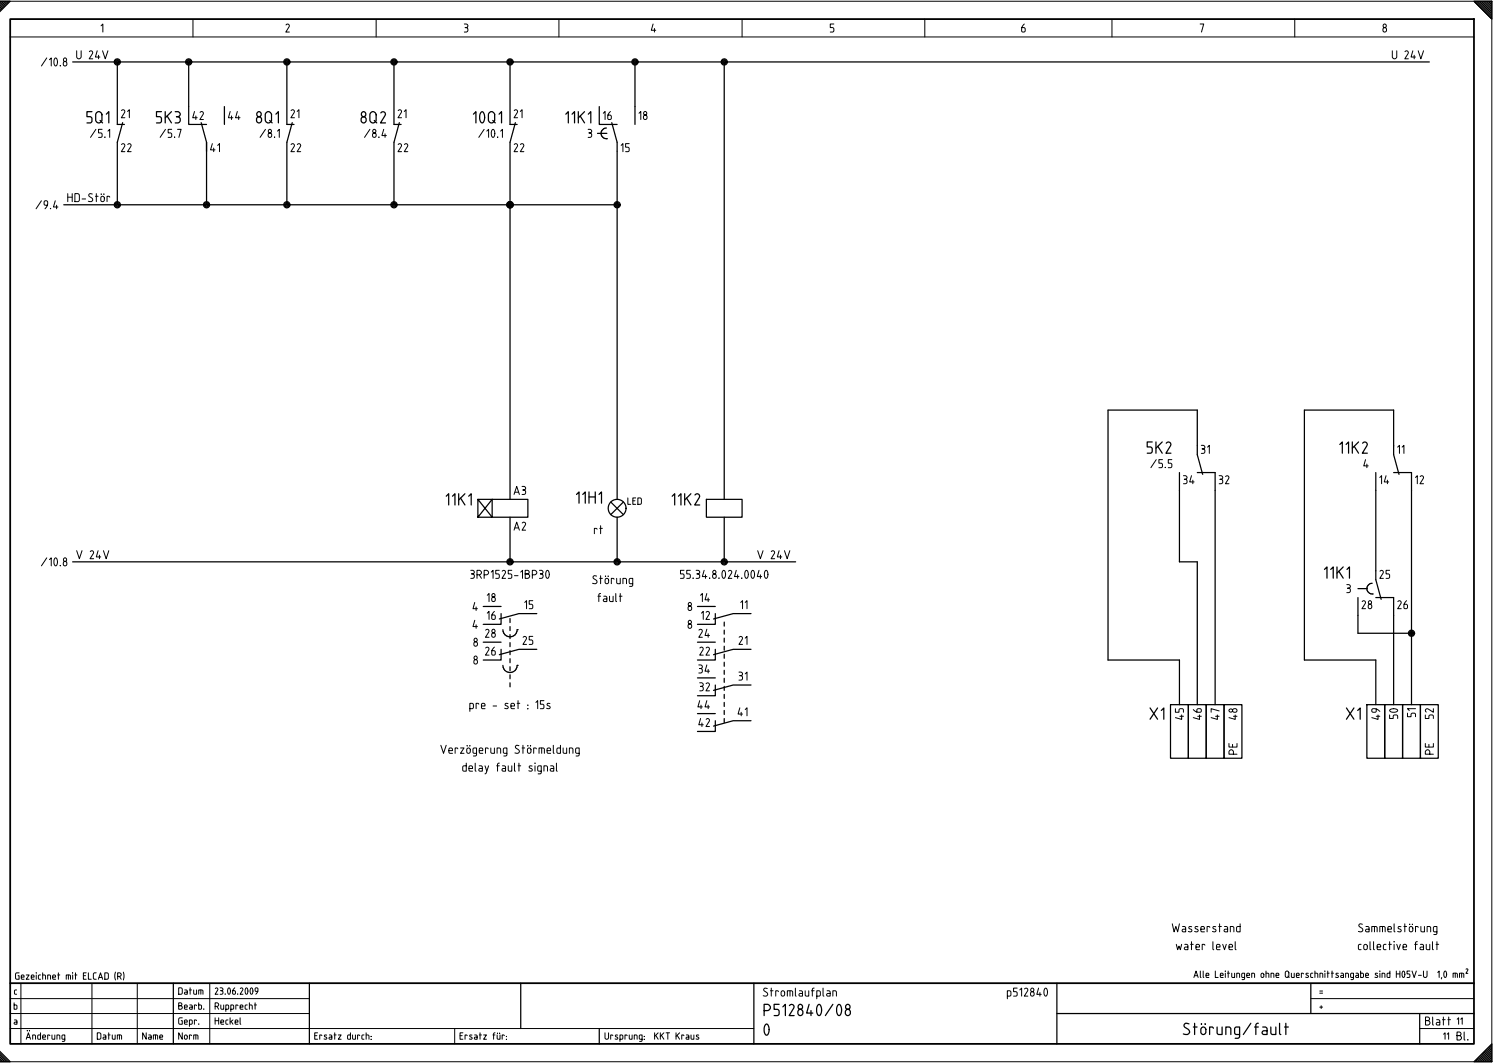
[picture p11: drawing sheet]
<svg xmlns="http://www.w3.org/2000/svg" width="421mm" height="298mm" viewBox="0 0 421 298" stroke-linecap="round" stroke-linejoin="round" font-family="sans-serif">
<g fill="none" stroke="#000" stroke-width=".35">
<path d="M-.1 .9l1.1 1.1M-.1 1.4l.9 .8M-.1 1.9l.6 .6M-.1 2.9l.1 .1M0 2.4l.3 .3M0 .3h2.9l-2.9 3M0 .5l1.3 1.2M.5 .5l1 1M1 .5l.7 .7M1.5 .5l.5 .5M2 .5l.2 .2M20.4 17.3h380"/>
<path d="M32.9 17.3v17.6h2M52.9 17.3v17.6h5M80.4 17.3v17.6h2M110.4 17.3v17.6h2M142.9 17.3v17.6M177.9 17.3v17.6M202.9 17.3v122.5M412.9 .3h5v5zM413 .5l4.7 4.7M413.5 .5l4.2 4.2M414 .5l3.7 3.7M414.5 .5l3.2 3.2"/>
<path d="M415 .5l2.7 2.7M415.5 .5l2.2 2.2M416 .5l1.7 1.7M416.5 .5l1.2 1.2M417 .5l.7 .7M417.5 .5l.2 .2M34.4 34.3l-1.5 5.5v17.6M56.4 34.3l1.5 5.5M62.9 29.8v5.1M81.9 34.3l-1.5 5.5v17.6M111.9 34.3l-1.5 5.5v17.6M144.4 34.3l-1.5 5.5v100"/>
<path d="M167.4 37.3h2.6M167.9 29.8v5.1h5M168.8 36.3a1.48 1.48 0 0 0-.3 1.6 1.48 1.48 0 0 0 1.4 .9M171.4 34.3l1.5 5.5v100M17.9 57.4h155M57.9 42.4v15M133.9 139.8v5.1h4l-4-5.1h4l-4 5.1M137.9 139.8h10v5.1h-10zM197.9 139.8h10v5.1h-10zM330.4 132.3v25h5v40.1M335.4 132.3h5v65.1M335.4 127.3l1.5 5.5"/>
<path d="M335.4 124.8v-9.9h-25v69.9h20v12.6M385.4 132.3v27.6M390.4 132.3h5v65.1M391.9 132.8l-1.5-5.5v-12.4h-25v69.9h20v12.6M20.4 157.3h202.5M142.9 144.9v12.4M171.1 140.6l3.5 3.5M172.9 144.9v12.4M174.6 140.6l-3.5 3.5M202.9 144.9v12.4M135.4 169.8h5M140.4 171.8v3.1h-5"/>
<path d="M140.9 176.4a2 2 0 0 0 2 2 2 2 0 0 0 2-2M142.9 173.2v1.1M142.9 175.5v1.1M142.9 177.7v1.1M142.9 180v1.1M150.4 171.8h-5l-5.5 1.5M195.4 169.8h5M195.4 179.8h5M200.4 171.8v3.1h-5M202.9 174.2v1.1M202.9 176.5v1.1M202.9 178.7v1.1"/>
<path d="M210.4 171.8h-5l-5.5 1.5M380.4 164.8h2.6M380.4 167.4v9.9h15M384.4 163.4a1.5 1.5 0 0 0-1.5 1.4 1.5 1.5 0 0 0 1.5 1.5M385.4 167.4h5v30M385.4 162.3l1.5 5.5M140.9 186.3a2 2 0 0 0 2 2 2 2 0 0 0 2-2M142.9 182.2v1.1M142.9 184.5v1.1M142.9 186.7v1.2M142.9 189v1.1M142.9 191.2v1.1"/>
<path d="M150.4 181.8h-5l-5.5 1.5M195.4 199.8h5M200.4 181.8v3h-5M202.9 181v1.1M202.9 183.2v1.2M202.9 185.5v1.1M202.9 187.7v1.1M202.9 190v1.1M202.9 192.2v1.2M202.9 194.5v1.1M202.9 196.7v1.1M202.9 199v1.1"/>
<path d="M210.4 181.8h-5l-5.5 1.5M210.4 191.8h-5l-5.5 1.6M327.9 197.4h5v15h-5zM332.9 197.4h5v15h-5zM337.9 197.4h5v15h-5zM342.9 197.4h5v15h-5zM382.9 197.4h5v15h-5zM387.9 197.4h5v15h-5zM392.9 197.4h5v15h-5zM397.9 197.4h5v15h-5zM200.4 201.8v3.1h-5M202.9 201.2v1.1"/>
<path d="M210.4 201.8h-5l-5.5 1.5M48.6 275.4v17M86.7 275.4v17M145.9 275.4v12.7M211.2 275.4v17M296 275.4v17M367.2 275.4v8.4M-.1 295.5l1.8 1.8M-.1 296l1.3 1.3M-.1 296.5l.8 .8M0 296.9l.3 .4M0 294.4l2.9 2.9h-2.9"/>
<path d="M0 295l2.2 2.3M167.9 288.1v4.3M296 283.8h116.9M359.8 287.6h1.1M397.7 283.8v8.6M413.3 297.2v.1M413.5 297l.3 .3M413.8 296.7l.5 .6M414 296.4l.8 .9M414.3 296.2l1 1.1M414.5 295.9l1.3 1.4M414.7 295.7l1.6 1.6"/>
<path d="M415 295.4l1.8 1.9M415.2 295.2l2.1 2.1M415.5 295l2.2 2.2M415.7 294.7l2 2M416 294.5l1.7 1.7M416.2 294.2l1.5 1.5M416.5 294l1.2 1.2M416.7 293.7l1 1M417 293.5l.7 .7M417.2 293.2l.5 .5M417.5 293l.2 .2M417.9 292.4v4.9h-5z"/>
<circle cx="32.9" cy="17.3" r=".38"/>
<circle cx="32.9" cy="17.3" r=".63"/>
<circle cx="32.9" cy="17.3" r=".88"/>
<circle cx="52.9" cy="17.3" r=".63"/>
<circle cx="52.9" cy="17.3" r=".88"/>
<circle cx="52.9" cy="17.3" r=".37"/>
<circle cx="80.4" cy="17.3" r=".88"/>
<circle cx="80.4" cy="17.3" r=".37"/>
<circle cx="80.4" cy="17.3" r=".62"/>
<circle cx="110.4" cy="17.3" r=".88"/>
<circle cx="110.4" cy="17.3" r=".37"/>
<circle cx="110.4" cy="17.3" r=".62"/>
<circle cx="142.9" cy="17.3" r=".63"/>
<circle cx="142.9" cy="17.3" r=".88"/>
<circle cx="142.9" cy="17.3" r=".37"/>
<circle cx="177.9" cy="17.3" r=".63"/>
<circle cx="177.9" cy="17.3" r=".88"/>
<circle cx="177.9" cy="17.3" r=".37"/>
<circle cx="202.9" cy="17.3" r=".38"/>
<circle cx="202.9" cy="17.3" r=".63"/>
<circle cx="202.9" cy="17.3" r=".88"/>
<circle cx="32.9" cy="57.3" r=".38"/>
<circle cx="32.9" cy="57.3" r=".63"/>
<circle cx="32.9" cy="57.3" r=".87"/>
<circle cx="57.9" cy="57.3" r=".62"/>
<circle cx="57.9" cy="57.3" r=".87"/>
<circle cx="57.9" cy="57.3" r=".38"/>
<circle cx="80.4" cy="57.3" r=".38"/>
<circle cx="80.4" cy="57.3" r=".62"/>
<circle cx="80.4" cy="57.3" r=".87"/>
<circle cx="110.4" cy="57.3" r=".38"/>
<circle cx="110.4" cy="57.3" r=".62"/>
<circle cx="110.4" cy="57.3" r=".87"/>
<circle cx="142.9" cy="57.3" r=".38"/>
<circle cx="142.9" cy="57.3" r=".63"/>
<circle cx="142.9" cy="57.3" r=".87"/>
<circle cx="172.9" cy="57.3" r=".38"/>
<circle cx="172.9" cy="57.3" r=".63"/>
<circle cx="172.9" cy="57.3" r=".87"/>
<circle cx="142.9" cy="157.3" r=".88"/>
<circle cx="142.9" cy="157.3" r=".37"/>
<circle cx="142.9" cy="157.3" r=".62"/>
<circle cx="172.9" cy="142.3" r="2.5"/>
<circle cx="172.9" cy="157.3" r=".38"/>
<circle cx="172.9" cy="157.3" r=".88"/>
<circle cx="172.9" cy="157.3" r=".62"/>
<circle cx="202.9" cy="157.3" r=".38"/>
<circle cx="202.9" cy="157.3" r=".88"/>
<circle cx="202.9" cy="157.3" r=".62"/>
<circle cx="395.4" cy="177.3" r=".88"/>
<circle cx="395.4" cy="177.3" r=".38"/>
<circle cx="395.4" cy="177.4" r=".63"/>
</g>
<g fill="#000">
<circle cx="169.9" cy="38.8" r=".17"/>
<circle cx="144.9" cy="176.4" r=".17"/>
<circle cx="384.4" cy="166.3" r=".17"/>
<circle cx="144.9" cy="186.3" r=".17"/>
</g>
<g fill="none" stroke="#000" stroke-width=".28">
<path d="M0 .3h417.9v297h-418M2.9 10.4h410M54.1 5.3v5.1M105.4 5.3v5.1M156.6 5.3v5.1M207.9 5.3v5.1M259 5.3v5.1M311.5 5.3v5.1M362.7 5.3v5.1M167.1 161.3a.53 .53 0 0 0-.8 0 .53 .53 0 0 0 0 .7l.7 .5a.67 .67 0 0 1 0 .9 .67 .67 0 0 1-1 0M168 162h.7M168.2 161.2v2.3"/>
<path d="M169.6 161.4h.1M169.6 162.1a.5 .5 0 0 1 .6-.1 .5 .5 0 0 1 .3 .5v.6a.52 .52 0 0 1-.5 .4 .52 .52 0 0 1-.5-.4zM170.4 161.4h.1M172 162.2l-.2-.2h-.6v1.5M172.7 162v1.2l.3 .3h.7v-1.5M174.5 163.5v-1.5h.7l.3 .3v1.2M177.2 163.5h-.7l-.3-.3v-.9l.3-.3h.7v1.9l-.3 .3h-.5M154 197.1l-.5-.1-.3 .3 .9 .6v.3l-.3 .3-.7-.2M123.5 208.7l.7 2.3 .8-2.3M125.7 210.2h1l-.1-.6h-.8l-.1 1.1 .3 .3h.7M128.2 209.7l-.2-.2h-.5v1.5M129 209.5h1l-1 1.5h1"/>
<path d="M130.9 208.9h.1M130.9 209.6a.51 .51 0 0 1 .5-.1 .51 .51 0 0 1 .3 .5v.6a.52 .52 0 0 1-.5 .4 .52 .52 0 0 1-.5-.4zM131.6 208.9h.1M133.5 211h-.7l-.3-.3v-.9l.3-.3h.7v1.9l-.3 .3h-.6M134.2 210.2h1l-.1-.6h-.8l-.1 1.1 .3 .3h.7M136.7 209.7l-.2-.2h-.5v1.5M137.5 209.5v1.2l.3 .3h.7v-1.5M139.2 211v-1.5h.7l.3 .3v1.2M142 211h-.7l-.3-.3v-.9l.3-.3h.7v1.9l-.3 .3h-.6M145.4 208.8a.53 .53 0 0 0-.8 0 .53 .53 0 0 0 0 .7l.6 .4a.67 .67 0 0 1 0 1 .67 .67 0 0 1-1-.1M146.2 209.5h.8M146.5 208.7v2.3"/>
<path d="M147.9 208.9h.1M147.9 209.6a.51 .51 0 0 1 .5-.1 .51 .51 0 0 1 .3 .5v.6a.52 .52 0 0 1-.5 .4 .52 .52 0 0 1-.5-.4zM148.6 208.9h.1M150.2 209.7l-.2-.2h-.5v1.5M151 211v-1.5l1.4 .1 .1 1.4M151.7 209.5v1.5M153.2 210.2h1l-.1-.6h-.8l-.1 1.1 .3 .3h.7M155 208.7v2.1l.2 .2M157 208.7v2.3h-.7l-.3-.3v-.9l.3-.3h.7M157.7 209.5v1.2l.3 .3h.7v-1.5M159.5 211v-1.5h.7l.3 .3v1.2M162.2 211h-.7l-.3-.3v-.9l.3-.3h.7v1.9l-.3 .3h-.5"/>
<path d="M328.4 258.7l.5 2.3 .5-1.5 .5 1.5 .5-2.3M331.2 259.5h.6l.3 .3v1.2l-.9-.1v-.5l.9-.2M333.8 259.5h-.6l-.2 .2 .2 .4 .6 .3-.1 .5h-.8M335.5 259.5h-.5l-.3 .2 .2 .4 .7 .3-.1 .5h-.9M338.9 259.7l-.2-.2h-.6v1.5M340.5 259.5h-.5l-.3 .3 .9 .6v.3l-.3 .3-.7-.1M341.4 259.5h.7M341.6 258.7v2.3M343 259.5h.6l.3 .3v1.2l-.9-.1v-.5l.9-.2M347.4 258.7v2.3h-.8l-.2-.3v-.9l.2-.3h.8M2.9 279.7h83.8M5.9 275.4v17"/>
<path d="M25.8 275.4v17M38.5 275.4v17M58.8 275.4v17M336.4 260.2h1l-.2-.6h-.7l-.1 1.1 .2 .3h.8M344.6 261v-1.5h.7l.3 .3v1.2M367.2 279.7h45.7M2.9 288.1h208.3M2.9 283.8h83.8M127.4 288.1v4.3M397.7 288.1h15.2"/>
</g>
<path d="M2.9 5.3h410v287.1h-410zM2.9 275.4h410" fill="none" stroke="#000" stroke-width=".5"/>
<g font-size="4.9">
<text x="24.2" y="34.6">5Q1</text>
<text x="43.7" y="34.6">5K3</text>
<text x="71.7" y="34.6">8Q1</text>
<text x="101" y="34.6">8Q2</text>
<text x="132.4" y="34.6">10Q1</text>
<text x="158.3" y="34.6">11K1</text>
<text x="321.2" y="127.1">5K2</text>
<text x="375.1" y="127.1">11K2</text>
<text x="124.8" y="141.6">11K1</text>
<text x="161.3" y="141.1">11H1</text>
<text x="188.1" y="141.6">11K2</text>
<text x="370.8" y="162.1">11K1</text>
<text x="322" y="201.6">X1</text>
<text x="377" y="201.6">X1</text>
<text x="213.9" y="284.6">P512840/08</text>
<text x="213.9" y="290.1">0</text>
<text x="331.3" y="289.9">Störung/fault</text>
</g>
<g font-size="3.5">
<text x="28.2" y="9.1">1</text>
<text x="79.9" y="9.1">2</text>
<text x="129.9" y="9.1">3</text>
<text x="182.3" y="9.1">4</text>
<text x="232.4" y="9.1">5</text>
<text x="286" y="9.1">6</text>
<text x="336" y="9.1">7</text>
<text x="387.2" y="9.1">8</text>
<text x="21.4" y="16.6">U 24V</text>
<text x="389.9" y="16.6">U 24V</text>
<text x="11.5" y="18.6">/10.8</text>
<text x="33.9" y="33.1">21</text>
<text x="53.9" y="33.6">42</text>
<text x="63.9" y="33.6">44</text>
<text x="81.4" y="33.1">21</text>
<text x="111.4" y="33.1">21</text>
<text x="143.9" y="33.1">21</text>
<text x="168.9" y="33.6">16</text>
<text x="178.9" y="33.6">18</text>
<text x="25.2" y="38.6">/5.1</text>
<text x="44.7" y="38.6">/5.7</text>
<text x="72.7" y="38.6">/8.1</text>
<text x="102" y="38.6">/8.4</text>
<text x="134" y="38.6">/10.1</text>
<text x="164.6" y="38.6">3</text>
<text x="33.9" y="42.6">22</text>
<text x="58.9" y="42.6">41</text>
<text x="81.4" y="42.6">22</text>
<text x="111.4" y="42.6">22</text>
<text x="143.9" y="42.6">22</text>
<text x="173.9" y="42.6">15</text>
<text x="10" y="58.6">/9.4</text>
<text x="18.9" y="56.6">HD-Stör</text>
<text x="322.2" y="131.1">/5.5</text>
<text x="336.4" y="127.1">31</text>
<text x="381.9" y="131.1">4</text>
<text x="391.4" y="127.1">11</text>
<text x="331.4" y="135.6">34</text>
<text x="341.4" y="135.6">32</text>
<text x="386.4" y="135.6">14</text>
<text x="396.4" y="135.6">12</text>
<text x="143.9" y="138.6">A3</text>
<text x="143.9" y="148.6">A2</text>
<text x="166.4" y="149.6">rt</text>
<text x="11.5" y="158.6">/10.8</text>
<text x="21.4" y="156.6">V 24V</text>
<text x="212.1" y="156.6">V 24V</text>
<text x="131.7" y="162.1">3RP1525-1BP30</text>
<text x="190.5" y="162.1">55.34.8.024.0040</text>
<text x="377.1" y="166.1">3</text>
<text x="386.4" y="162.1">25</text>
<text x="132.4" y="171.1">4</text>
<text x="136.4" y="168.6">18</text>
<text x="136.4" y="173.6">16</text>
<text x="146.9" y="170.6">15</text>
<text x="166.8" y="168.6">fault</text>
<text x="192.6" y="171.1">8</text>
<text x="196.1" y="168.6">14</text>
<text x="196.4" y="173.6">12</text>
<text x="207.4" y="170.6">11</text>
<text x="381.4" y="170.6">28</text>
<text x="391.4" y="170.6">26</text>
<text x="132.4" y="176.1">4</text>
<text x="135.9" y="178.6">28</text>
<text x="192.6" y="176.1">8</text>
<text x="195.6" y="178.6">24</text>
<text x="132.6" y="181.1">8</text>
<text x="135.9" y="183.6">26</text>
<text x="146.4" y="180.6">25</text>
<text x="195.9" y="183.6">22</text>
<text x="206.9" y="180.6">21</text>
<text x="132.6" y="186.1">8</text>
<text x="195.6" y="188.6">34</text>
<text x="206.9" y="190.6">31</text>
<text x="195.9" y="193.6">32</text>
<text x="131.5" y="198.6">pre - set : 15s</text>
<text x="195.4" y="198.6">44</text>
<text x="195.6" y="203.6">42</text>
<text x="206.6" y="200.6">41</text>
<text x="331.6" y="201.6" transform="rotate(-90 331.6 201.6)">45</text>
<text x="336.6" y="201.6" transform="rotate(-90 336.6 201.6)">46</text>
<text x="341.6" y="201.6" transform="rotate(-90 341.6 201.6)">47</text>
<text x="346.6" y="201.6" transform="rotate(-90 346.6 201.6)">48</text>
<text x="386.6" y="201.6" transform="rotate(-90 386.6 201.6)">49</text>
<text x="391.6" y="201.3" transform="rotate(-90 391.6 201.3)">50</text>
<text x="396.6" y="200.9" transform="rotate(-90 396.6 200.9)">51</text>
<text x="401.6" y="201.3" transform="rotate(-90 401.6 201.3)">52</text>
<text x="346.6" y="211.3" transform="rotate(-90 346.6 211.3)">PE</text>
<text x="401.6" y="211.3" transform="rotate(-90 401.6 211.3)">PE</text>
<text x="129.5" y="216.1">delay fault signal</text>
<text x="380.4" y="261.1">Sammelstörung</text>
<text x="329.4" y="266.1">water level</text>
<text x="380.4" y="266.1">collective fault</text>
<text x="213.7" y="279.1">Stromlaufplan</text>
<text x="282" y="279.1">p512840</text>
<text x="399.2" y="287.2">Blatt</text>
<text x="408" y="291.4">Bl.</text>
</g>
<g font-size="2.8">
<text x="175.8" y="141.4">LED</text>
<text x="4.3" y="274.3">Gezeichnet mit ELCAD (R)</text>
<text x="334.3" y="273.9">Alle Leitungen ohne Querschnittsangabe sind H05V-U 1,0 mm2</text>
<text x="4" y="278.5">c</text>
<text x="50" y="278.5">Datum</text>
<text x="60.2" y="278.5">23.06.2009</text>
<text x="369.6" y="278.5">=</text>
<text x="3.9" y="286.9">a</text>
<text x="3.9" y="282.7">b</text>
<text x="50" y="282.7">Bearb.</text>
<text x="50" y="286.9">Gepr.</text>
<text x="60.2" y="282.7">Rupprecht</text>
<text x="60.2" y="286.9">Heckel</text>
<text x="369.6" y="282.7">+</text>
<text x="408.1" y="286.9">11</text>
<text x="7.3" y="291.2">Änderung</text>
<text x="27.2" y="291.2">Datum</text>
<text x="39.9" y="291.2">Name</text>
<text x="50" y="291.2">Norm</text>
<text x="88.1" y="291.2">Ersatz durch:</text>
<text x="128.8" y="291.2">Ersatz für:</text>
<text x="169.4" y="291.2">Ursprung: KKT Kraus</text>
<text x="404.3" y="291.2">11</text>
</g>
</svg>
